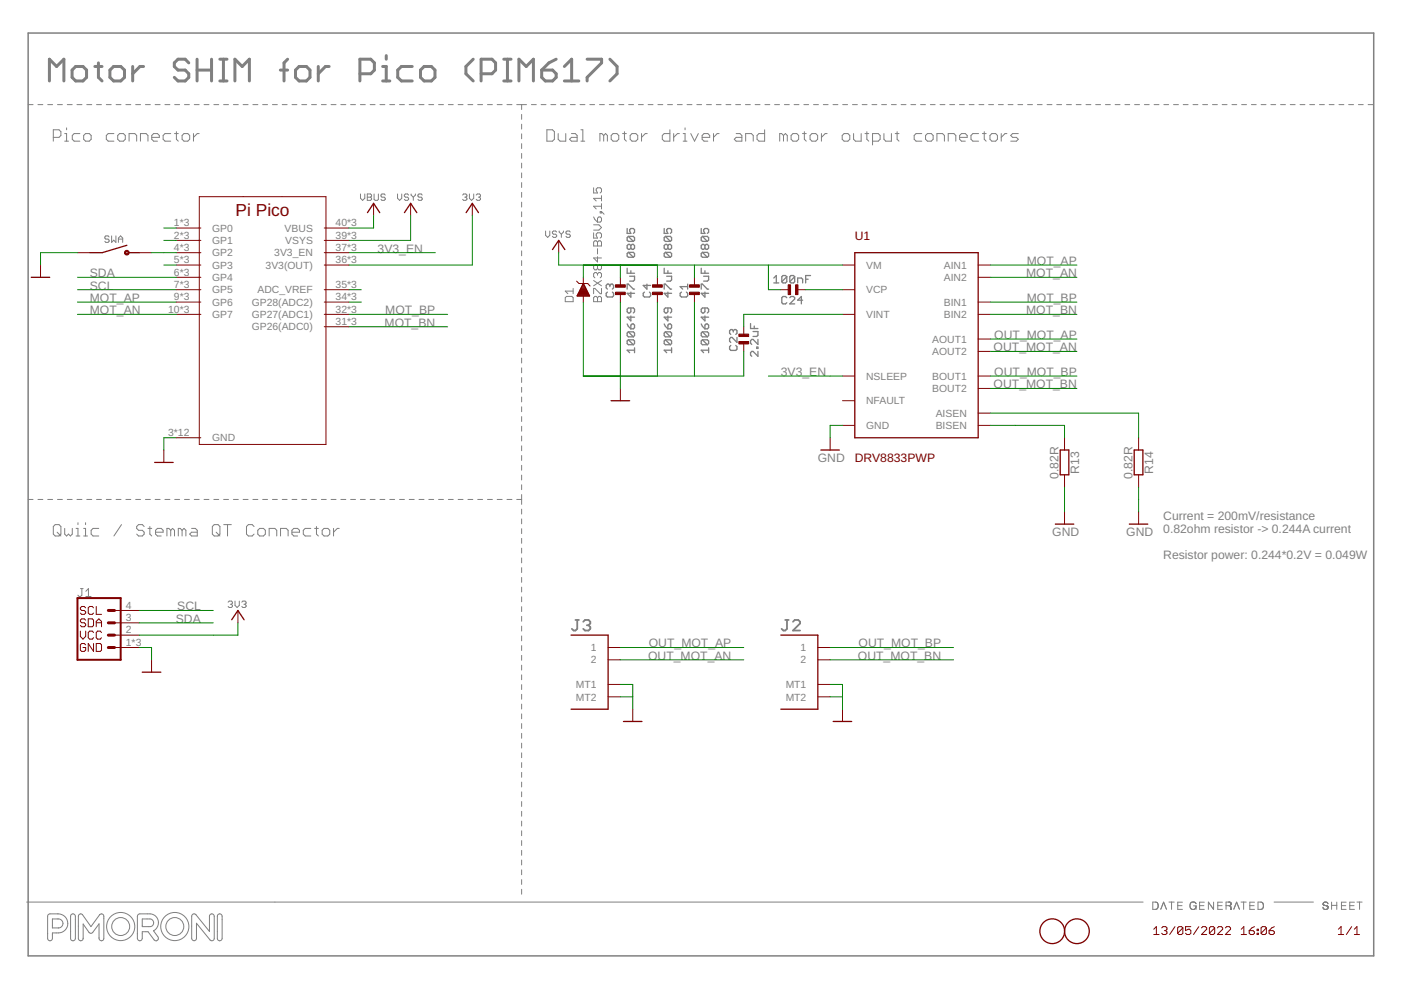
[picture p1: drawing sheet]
<svg xmlns="http://www.w3.org/2000/svg" width="297mm" height="210mm" viewBox="0 0 297 210" stroke-linecap="round" stroke-linejoin="round" font-family="sans-serif">
<g fill="none" stroke="#808080" stroke-width=".21">
<path d="M6 22.2h1M8 22.2h1.1M10.1 22.2h1.1M11.3 29.1h1.2l.4-.4v-.8l-.4-.4h-1.2v2.4M12.2 22.2h1M13.7 28.3h.4v1.6M13.7 29.9h.8M14.1 27.1v.4M14.3 22.2h1M16.3 22.2h1.1M16.9 28.3h-1.2l-.4 .4v.8l.4 .4h1.2M18.1 28.3h.8l.4 .4v.8l-.4 .4h-.8l-.4-.4v-.8z"/>
<path d="M18.4 22.2h1.1M20.5 22.2h1M22.5 22.2h1.1M24.2 28.3h-1.3l-.4 .4v.8l.4 .4h1.3M24.6 22.2h1.1M25.4 28.3h.8l.4 .4v.8l-.4 .4h-.8l-.4-.4v-.8zM26.7 22.2h1M27.4 29.9v-1.6h1.2l.4 .4v1.2M28.8 22.2h1M29.8 29.9v-1.6h1.2l.4 .4v1.2M30.8 22.2h1.1M32.2 29.1h1.6v-.4l-.4-.4h-.8l-.4 .4v.8l.4 .4h.8"/>
<path d="M32.9 22.2h1.1M35 22.2h1M36.2 28.3h-1.2l-.4 .4v.8l.4 .4h1.2M37 28.3h.8M37 22.2h1.1M37.4 27.9v1.6l.4 .4M39 28.3h.8l.4 .4v.8l-.4 .4h-.8l-.4-.4v-.8zM39.1 22.2h1.1M41 28.3v1.6M41.2 22.2h1M42.2 28.3h-.4l-.8 .8M43.3 22.2h1"/>
<path d="M45.3 22.2h1.1M47.4 22.2h1.1M49.5 22.2h1M51.5 22.2h1.1M53.6 22.2h1.1M55.7 22.2h1M57.8 22.2h1M59.8 22.2h1.1M61.9 22.2h1M64 22.2h1M66.1 22.2h1M68.1 22.2h1.1"/>
<path d="M70.2 22.2h1M72.3 22.2h1M74.3 22.2h1.1M76.4 22.2h1M78.5 22.2h1M80.6 22.2h1M82.6 22.2h1.1M84.7 22.2h1M86.8 22.2h1M88.8 22.2h1.1M90.9 22.2h1M93 22.2h1"/>
<path d="M95.1 22.2h1M97.1 22.2h1.1M99.2 22.2h1M101.3 22.2h1M103.4 22.2h1M105.4 22.2h1.1M107.5 22.2h1M109.6 22.2h2M110.6 22.2v1M110.6 24.3v1M110.6 26.3v1.1M110.6 28.4v1"/>
<path d="M110.6 30.5v1M110.6 32.5v1.1M110.6 34.6v1M110.6 36.7v1M110.6 38.7v1.1M112.7 22.2h1M114.7 22.2h1.1M116 27.5h1.1l.4 .4v1.6l-.4 .4h-1.1zM116.8 22.2h1M118.3 28.3v1.2l.4 .4h1.3v-1.6M118.9 22.2h1M120.9 22.2h1.1"/>
<path d="M121.2 28.3h.8l.4 .4v1.2h-1.2l-.4-.4 .4-.4h1.2M123 22.2h1M123.2 27.5h.4v2.4M123.2 29.9h.8M125.1 22.2h1M125.9 39.8v1.1h.8l-.3-.5v-.3l.3-.3h.6l.2 .3v.5l-.2 .3M127.1 22.2h1M128 28.7l-.4-.4h-.4v1.6M128 28.7v1.2M128 28.7l.4-.4 .4 .4v1.2M129.2 22.2h1M130 28.3h.8l.4 .4v.8l-.4 .4h-.8l-.4-.4v-.8z"/>
<path d="M131.2 22.2h1.1M132 28.3h.8M132.4 27.9v1.6l.4 .4M133.3 22.2h1M134 28.3h.8l.4 .4v.8l-.4 .4h-.8l-.4-.4v-.8zM135.4 22.2h1M136 28.3v1.6M137.2 28.3h-.4l-.8 .8M137.4 22.2h1.1M139.5 22.2h1M141.5 22.2h1.1M142 27.5v2.4h-1.2l-.4-.4v-.8l.4-.4h1.2"/>
<path d="M142.8 28.3v1.6M143.6 22.2h1.1M144 28.3h-.4l-.8 .8M144.8 28.3h.4v1.6M144.8 29.9h.8M145.2 27.1v.4M145.7 22.2h1M146.5 28.3l.8 1.6 .8-1.6M147.7 22.2h1.1M148.9 29.1h1.6v-.4l-.4-.4h-.8l-.4 .4v.8l.4 .4h.8M149.8 22.2h1M151.3 28.3v1.6"/>
<path d="M151.9 22.2h1M152.5 28.3h-.4l-.8 .8M153.9 22.2h1.1M156 22.2h1M156.1 28.3h.8l.4 .4v1.2h-1.2l-.4-.4 .4-.4h1.2M158.1 22.2h1M158.1 29.9v-1.6h1.2l.4 .4v1.2M160.1 22.2h1M162.1 27.5v2.4h-1.2l-.4-.4v-.8l.4-.4h1.2M162.2 22.2h1M164.2 22.2h1.1M166.1 28.7l-.4-.4h-.4v1.6"/>
<path d="M166.1 28.7v1.2M166.1 28.7l.4-.4 .4 .4v1.2M166.3 22.2h1M168.1 28.3h.8l.4 .4v.8l-.4 .4h-.8l-.4-.4v-.8zM168.4 22.2h1M170.1 28.3h.8M170.4 22.2h1M170.5 27.9v1.6l.4 .4M172.1 28.3h.9l.4 .4v.8l-.4 .4h-.9l-.4-.4v-.8zM172.5 22.2h1M174.2 28.3v1.6M174.6 22.2h1"/>
<path d="M175.4 28.3h-.4l-.8 .8M176.6 22.2h1.1M178.7 22.2h1M179 28.3h.8l.4 .4v.8l-.4 .4h-.8l-.4-.4v-.8zM180.7 22.2h1.1M181 28.3v1.2l.4 .4h1.2v-1.6M182.8 22.2h1M183.4 28.3h.8M183.8 27.9v1.6l.4 .4M184.9 22.2h1M185 29.9h1.2l.4-.4v-.8l-.4-.4h-1.2v2.4M186.9 22.2h1.1"/>
<path d="M187.4 28.3v1.2l.4 .4h1.2v-1.6M189 22.2h1M189.8 28.3h.8M190.2 27.9v1.6l.4 .4M191.1 22.2h1M193.1 22.2h1M195.2 22.2h1M195.4 28.3h-1.2l-.4 .4v.8l.4 .4h1.2M196.6 28.3h.8l.4 .4v.8l-.4 .4h-.8l-.4-.4v-.8zM197.3 22.2h1M198.6 29.9v-1.6h1.2l.4 .4v1.2M199.3 22.2h1"/>
<path d="M201 29.9v-1.6h1.2l.4 .4v1.2M201.4 22.2h1M203.4 22.2h1.1M203.5 29.1h1.6v-.4l-.4-.4h-.8l-.4 .4v.8l.4 .4h.8M205.5 22.2h1M207.5 28.3h-1.2l-.4 .4v.8l.4 .4h1.2M207.6 22.2h1M208.3 28.3h.8M208.7 27.9v1.6l.4 .4M209.6 22.2h1.1M210.3 28.3h.8l.4 .4v.8l-.4 .4h-.8l-.4-.4v-.8zM211.7 22.2h1"/>
<path d="M212.3 28.3v1.6M213.5 28.3h-.4l-.8 .8M213.7 22.2h1.1M215.8 22.2h1M215.9 28.3h-1.2l-.4 .4 .4 .4h.8l.4 .4-.4 .4h-1.2M217.9 22.2h1M219.9 22.2h1.1M222 22.2h1M224 22.2h1.1M226.1 22.2h1.1M228.2 22.2h1M230.3 22.2h1"/>
<path d="M232.3 22.2h1M234.4 22.2h1M236.4 22.2h1.1M238.5 22.2h1M240.6 22.2h1M242.6 22.2h1M244.7 22.2h1M246.8 22.2h1M248.8 22.2h1.1M250.9 22.2h1M252.9 22.2h1.1M255 22.2h1"/>
<path d="M257.1 22.2h1M259.1 22.2h1.1M261.2 22.2h1M263.2 22.2h1.1M265.3 22.2h1M267.4 22.2h1M269.5 22.2h1M271.5 22.2h1M273.6 22.2h1M275.6 22.2h1.1M277.7 22.2h1M279.8 22.2h1"/>
<path d="M281.8 22.2h1.1M283.9 22.2h1M285.9 22.2h1.1M288 22.2h1M290.1 22.2h1M23.1 50.2l-.2-.2h-.5l-.2 .5 .2 .2h.5l.2 .5-.2 .2h-.5l-.2-.2M23.7 50v1.4l.4-.5 .5 .5v-1.4M25.1 50.7h.9M25.1 51.4v-.9l.5-.5 .4 .5v.9M76.4 41.1v.9l.5 .5 .4-.5v-.9M77.9 41.1h.6l.3 .3-.3 .4 .3 .5-.3 .2h-.6zM77.9 41.8h.6"/>
<path d="M79.3 41.1v1.2l.2 .2h.5l.2-.2v-1.2M81.7 41.4l-.3-.3h-.4l-.2 .5 .2 .2h.4l.3 .5-.3 .2h-.4l-.2-.2M84.3 41.1v.9l.4 .5 .5-.5v-.9M86.6 41.4l-.2-.3h-.4l-.3 .3 .3 .4h.4l.2 .2v.3l-.2 .2h-.4l-.3-.2M87.2 41.1v.3l.4 .4M87.6 41.8v.7M88.1 41.1v.3l-.5 .4M89.5 41.4l-.2-.3h-.5l-.2 .3 .2 .4h.5l.2 .2-.2 .5h-.5l-.2-.2M98.1 41.4l.2-.3h.5l.2 .3-.2 .4M98.5 41.8h.3M98.8 41.8l.2 .2v.3l-.2 .2h-.5l-.2-.2M99.5 41.1v.9l.5 .5 .4-.5v-.9"/>
<path d="M101 41.4l.2-.3h.4l.3 .3-.3 .4M101.4 41.8h.2M101.6 41.8l.3 .2v.3l-.3 .2h-.4l-.2-.2M110.6 40.8v1M110.6 42.9v1M110.6 44.9v1.1M110.6 47v1M110.6 49.1v1M110.6 51.1v1.1M110.6 53.2v1M110.6 55.3v1M110.6 57.3v1.1"/>
<path d="M110.6 59.4v1M115.7 49v.9l.4 .4 .5-.4v-.9M118 49.2l-.2-.2h-.5l-.2 .2 .2 .5h.5l.2 .2-.2 .4h-.5l-.2-.2M118.6 49v.2l.4 .5M119 49.7v.6M119.5 49v.2l-.5 .5M120.9 49.2l-.2-.2h-.5l-.2 .2 .2 .5h.5l.2 .2-.2 .4h-.5l-.2-.2M125.9 49.4v1.1h.8l-.3-.9 .3-.2h.6l.2 .2v.6l-.2 .3M125.9 51.3l.2-.2h.3l.3 .2 .3-.2h.3l.2 .2v.9h-1.6zM125.9 59.5l1.6 1.1M125.9 47.7h1.1l.5 .5-.5 .6h-1.1M125.9 46l.2 .5 .6 .6"/>
<path d="M126.7 56.4l-.3-.3h-.3l-.2 .3v.5l.2 .3h.3l.3-.3M126.7 58.1l-.3-.3h-.3l-.2 .3v.5l.2 .3M126.7 46.3l.3-.3h.3l.2 .3v.5l-.2 .3h-.6zM126.7 56.4l.3-.3h.3l.2 .3v.5l-.2 .3h-.3l-.3-.3M126.7 58.1l.3-.3h.3l.2 .3v.5l-.2 .3M126.7 51.3v.9M126.7 52.7v1.1M126.7 54.4v1.1l-.8-.8h1.6M126.7 56.4v.5M126.7 58.1v.3M127.3 44.9h.2v.2h-.2zM127.5 41.5v1.1"/>
<path d="M127.5 43.2v1.1M127.5 59.5l-1.6 1.1M127.5 44.9l.6 .5M127.5 43.7h-1.6l.5 .6M127.5 42.1h-1.6l.5 .5M110.6 61.4v1.1M110.6 63.5v1.1M110.6 65.6v1M110.6 67.6v1.1M110.6 69.7v1.1M110.6 71.8v1M110.6 73.9v1"/>
<path d="M110.6 75.9v1.1M110.6 78v1M119.8 63.1l.3-.3h1.1l.3 .3v.9h-1.7zM121.5 61.2v1.1M121.5 61.7h-1.7l.6 .6M125.9 63.1l.2-.3h.3l.3 .3 .3-.3h.3l.2 .3v.9h-1.6zM126.7 63.1v.9M127.5 61.2v1.1h-.2l-1.2-1.1h-.2v1.1M110.6 80.1v1M110.6 82.1v1.1M110.6 84.2v1M110.6 86.3v1"/>
<path d="M110.6 88.3v1.1M110.6 90.4v1M110.6 92.5v1M110.6 94.5v1.1M110.6 96.6v1M110.6 98.7v1M6 105.9h1M8 105.9h1.1M10.1 105.9h1.1M11.7 111.2h.8l.4 .4v1.6l-.4 .4h-.8l-.4-.4v-1.6zM12.1 112.8l.8 .8M12.2 105.9h1"/>
<path d="M13.7 112v1.2l.4 .4 .4-.4 .4 .4 .4-.4v-1.2M14.3 105.9h1M16.1 113.6h.8M16.1 112h.4v1.6M16.3 105.9h1.1M16.5 110.8v.4M17.7 113.6h.8M17.7 112h.4v1.6M18.1 110.8v.4M18.4 105.9h1.1M20.5 105.9h1M20.9 112h-1.2l-.4 .4v.8l.4 .4h1.2"/>
<path d="M22.5 105.9h1.1M24.6 105.9h1.1M25.8 111.2l-1.6 2.4M26.7 105.9h1M28.8 105.9h1M30.6 111.6l-.4-.4h-.8l-.4 .4v.4l.4 .4h.8l.4 .4v.4l-.4 .4h-.8l-.4-.4M30.8 105.9h1.1M31.4 112h.8M31.8 111.6v1.6l.4 .4M32.9 105.9h1.1M33 112.8h1.6v-.4l-.4-.4h-.8l-.4 .4v.8l.4 .4h.8M35 105.9h1"/>
<path d="M36.2 112.4l-.4-.4h-.4v1.6M36.2 112.4v1.2M36.2 112.4l.4-.4 .4 .4v1.2M37 105.9h1.1M38.6 112.4v1.2M38.6 112.4l-.4-.4h-.4v1.6M38.6 112.4l.4-.4 .4 .4v1.2M39.1 105.9h1.1M40.6 112h.8l.4 .4v1.2h-1.2l-.4-.4 .4-.4h1.2M41.2 105.9h1M43.3 105.9h1M45.3 105.9h1.1"/>
<path d="M45.4 111.2h.8l.4 .4v1.6l-.4 .4h-.8l-.4-.4v-1.6zM45.8 112.8l.8 .8M47.4 105.9h1.1M47.4 111.2h1.6M48.2 111.2v2.4M49.5 105.9h1M51.5 105.9h1.1M53.6 105.9h1.1M53.9 111.6l-.4-.4h-.8l-.4 .4v1.6l.4 .4h.8l.4-.4M54.7 112.4l.4-.4h.8l.4 .4v.8l-.4 .4h-.8l-.4-.4zM55.7 105.9h1M57.1 113.6v-1.6h1.2l.4 .4v1.2"/>
<path d="M57.8 105.9h1M59.5 113.6v-1.6h1.2l.4 .4v1.2M59.8 105.9h1.1M61.9 112.8h1.6v-.4l-.4-.4h-.8l-.4 .4v.8l.4 .4h.8M61.9 105.9h1M64 105.9h1M65.9 112h-1.2l-.4 .4v.8l.4 .4h1.2M66.1 105.9h1M66.7 112h.8M67.1 111.6v1.6l.4 .4M68.1 105.9h1.1M68.3 112.4l.4-.4h.8l.4 .4v.8l-.4 .4h-.8l-.4-.4z"/>
<path d="M70.2 105.9h1M70.7 112v1.6M71.9 112h-.4l-.8 .8M72.3 105.9h1M74.3 105.9h1.1M76.4 105.9h1M78.5 105.9h1M80.6 105.9h1M82.6 105.9h1.1M84.7 105.9h1M86.8 105.9h1M88.8 105.9h1.1"/>
<path d="M90.9 105.9h1M93 105.9h1M95.1 105.9h1M97.1 105.9h1.1M99.2 105.9h1M101.3 105.9h1M103.4 105.9h1M105.4 105.9h1.1M107.5 105.9h1M109.6 105.9h1M110.6 100.7v1.1M110.6 102.8v1"/>
<path d="M110.6 104.9v2M110.6 107.9v1.1M110.6 110v1.1M110.6 112.1v1M110.6 114.2v1M110.6 116.2v1.1M110.6 118.3v1M17.1 124.8h.5M17.4 124.8v1.4l-.3 .3h-.3l-.3-.3M18.2 126.5h1.1M18.2 125.4l.6-.6v1.7M48.4 127.7l.2-.3h.5l.2 .3-.2 .4"/>
<path d="M48.8 128.1h.3M49.1 128.1l.2 .3-.2 .4h-.5l-.2-.2M49.8 127.4v1l.5 .4 .4-.4v-1M51.3 127.7l.2-.3h.4l.3 .3-.3 .4M51.7 128.1h.2M51.9 128.1l.3 .3v.2l-.3 .2h-.4l-.2-.2M110.6 120.4v1M110.6 122.4v1.1M110.6 124.5v1M110.6 126.6v1M110.6 128.6v1.1M110.6 130.7v1"/>
<path d="M110.6 132.8v1M110.6 134.8v1.1M110.6 136.9v1M110.6 139v1M110.6 141v1.1M110.6 143.1v1M110.6 145.2v1M110.6 147.2v1.1M110.6 149.3v1M110.6 151.4v1M110.6 153.4v1.1M110.6 155.5v1"/>
<path d="M110.6 157.6v1M110.6 159.6v1.1M110.6 161.7v1M110.6 163.8v1M110.6 165.8v1.1M110.6 167.9v1M110.6 169.9v1.1M110.6 172v1.1M110.6 174.1v1M110.6 176.1v1.1M110.6 178.2v1.1M5.7 191.3h236.7"/>
<path d="M10.1 198h.1M10.2 194l.4-.2a4 4 0 0 1 2.9 .3 2.01 2.01 0 0 1 .8 2.3 2.01 2.01 0 0 1-1.9 1.4h-1.3v1.2a.51 .51 0 0 1-.5 .5 .51 .51 0 0 1-.5-.6zM11.1 194.8h1.3a.95 .95 0 0 1 1 1 .95 .95 0 0 1-1 .9h-1.3zM15.2 193.9l.4-.1 .4 .3v4.9a.51 .51 0 0 1-.5 .5 .51 .51 0 0 1-.5-.5v-4.7zM16.7 194l.4-.2 .4 .1 1.8 2.6 1.8-2.5a.5 .5 0 0 1 .6-.2 .5 .5 0 0 1 .3 .5v4.7a.51 .51 0 0 1-.5 .5 .51 .51 0 0 1-.5-.6v-3l-1.4 1.8-.3 .2-.4-.2-1.3-1.8v3.1a.51 .51 0 0 1-.5 .5 .51 .51 0 0 1-.5-.5zM29.1 198h.1M29.2 194l.5-.2h2.1a1.9 1.9 0 0 1 1.8 1.5 1.9 1.9 0 0 1-1 2.1l.8 1.2a.52 .52 0 0 1 0 .7 .52 .52 0 0 1-.7 0l-1.3-1.8h-1.2v1.5a.52 .52 0 0 1-.6 .5 .52 .52 0 0 1-.5-.6zM30.2 194.8h1.6a.82 .82 0 0 1 .8 .9 .82 .82 0 0 1-.8 .8h-1.6zM40.9 193.8h.4l.2 .1 2.9 3.6v-3.2a.51 .51 0 0 1 .5-.5 .51 .51 0 0 1 .5 .5v4.7l-.1 .3-.4 .2-.3-.1-2.9-3.7v3.2a.51 .51 0 0 1-.6 .6 .51 .51 0 0 1-.5-.6v-4.6zM46.2 194a.51 .51 0 0 1 .5-.2 .51 .51 0 0 1 .4 .5v4.7a.51 .51 0 0 1-.5 .5 .51 .51 0 0 1-.5-.5zM110.6 180.3v1M110.6 182.4v1"/>
<path d="M110.6 184.4v1.1M110.6 186.5v1M110.6 188.6v1M244.4 191.3h.6a.52 .52 0 0 1 .5 .5v.6l-.2 .3-.9 .1zM245.3 191.3v.1M246.1 192.8l.6-1.5 .6 1.5M247.8 191.3h1.2M248.4 191.3v1.5M249.7 192h.9M250.7 191.3h-1v1.5h1M253 192.1h.6M253.2 191.3a.75 .75 0 0 0-.9 .8 .75 .75 0 0 0 1.1 .5l.2-.2"/>
<path d="M253.2 191.3l.4 .3M253.3 191.3h.1M253.4 191.3v.1M253.6 192.2v.1M253.6 192.1v.7M253.6 192.1v.1M254.3 192h.9M255.3 191.3h-1v1.5h1M257.3 191.3v1.5l-1.1-1.5v1.5M258.2 192h.9M259.2 191.3h-1v1.5h1M259.9 192l.9 .1 .2 .7"/>
<path d="M260.8 191.3l.2 .2-.1 .4M260.9 191.9l-.2 .1M260.9 191.4l-1-.1v1.5M260.9 191.8v.1M260.9 192.3h.1M260.9 191.9l-.1 .1M261 191.4v.1M261 191.8l-.1 .1M261 192.7v.1M261 191.6h.1M261 191.6v.1M261 192.8h.1"/>
<path d="M261.6 192.8l.6-1.5 .6 1.5M263.1 191.3h1.1M263.7 191.3v1.5M265 192h.9M266 191.3h-1v1.5h1M266.7 191.3h.6a.51 .51 0 0 1 .5 .5v.5l-.2 .4-.9 .1zM267.6 191.3v.1M270.1 191.3h8.4M280.5 192.3a.56 .56 0 0 0 .4 .5 .56 .56 0 0 0 .6-.2M280.5 191.5l.2 .4M280.5 191.7l.1 .1M280.6 191.5h-.1"/>
<path d="M280.6 191.9h.1M280.7 191.9l.3 .1M280.9 192h.1M281 192h.1M281 192l.5 .1M281.2 192h.1M281.2 192.8h.1M281.3 192.1h.1M281.4 191.4l.1 .2M281.4 192.7h.1M281.4 192.1h.1M281.4 192.1l.1 .1"/>
<path d="M281.5 191.5l-.2-.2h-.4l-.3 .2M281.5 192.2l.1 .4M281.5 192.2h.1M281.6 192.6h-.1M281.6 192.3v.1M281.6 192.5h.1M282.3 191.3v1.5M282.3 192h1.1M283.4 191.3v1.5M284.4 192h.9M285.4 191.3h-1v1.5h1M286.2 192h.9"/>
<path d="M287.2 191.3h-1v1.5h1M287.7 191.3h1.1M288.2 191.3v1.5"/>
<circle cx="25.6" cy="196.4" r="2.98"/>
<circle cx="25.6" cy="196.4" r="1.91"/>
<circle cx="37.1" cy="196.4" r="2.98"/>
<circle cx="37.1" cy="196.4" r="1.91"/>
</g>
<path d="M6 7h285.3v195.7h-285.3z" fill="none" stroke="#808080" stroke-width=".32"/>
<g fill="none" stroke="#808080" stroke-width=".28">
<path d="M133 56.9v1h1.5M133 48.5v1h.8l-.3-.5v-.3l.3-.2h.5l.2 .2v.5l-.2 .3M133.2 53.5l-.2 .3v.5l.2 .2h1.1M133.2 53.5h1.1l.2 .3v.5l-.2 .2M133.2 50.1l-.2 .3v.5l.2 .3h1.1M133.2 50.1h1.1l.2 .3v.5l-.2 .3M133.2 53.5l1.1 1M133.2 50.1l1.1 1.1M133.5 58.6h1v.8l-.2 .2h-.8M133.8 52.1l-.3-.3h-.3l-.2 .3v.5l.2 .3h.3l.3-.3M133.8 52.1l.2-.3h.3l.2 .3v.5l-.2 .3h-.3l-.2-.3M133.8 52.1v.5"/>
<path d="M133.8 57.4v.5M140.8 56.9v1h1.6M140.8 48.5v1h.8l-.2-.8 .2-.2h.5l.3 .2v.5l-.3 .3M141.1 53.5l-.3 .3v.5l.3 .2h1M141.1 53.5h1l.3 .3v.5l-.3 .2M141.1 50.1l-.3 .3v.5l.3 .3h1M141.1 50.1h1l.3 .3v.5l-.3 .3M141.1 53.5l1 1M141.1 50.1l1 1.1M141.4 58.6h1v.8l-.3 .2h-.7M141.6 52.1l-.2-.3h-.3l-.3 .3v.5l.3 .3h.3l.2-.3M141.6 52.1l.3-.3h.2l.3 .3v.5l-.3 .3h-.2l-.3-.3"/>
<path d="M141.6 52.1v.5M141.6 57.4v.5M148.7 48.5v1h.8l-.3-.5v-.3l.3-.2h.5l.2 .2v.5l-.2 .3M148.7 56.9v1h1.5M148.9 50.1h1.1l.2 .3v.5l-.2 .3M148.9 53.5h1.1l.2 .3v.5l-.2 .2M148.9 50.1l-.2 .3v.5l.2 .3h1.1M148.9 53.5l-.2 .3v.5l.2 .2h1.1M148.9 53.5l1.1 1M148.9 50.1l1.1 1.1M149.2 58.6h1v.8l-.2 .2h-.8M149.5 52.1l.2-.3h.3l.2 .3v.5l-.2 .3h-.3l-.2-.3"/>
<path d="M149.5 52.1l-.3-.3h-.3l-.2 .3v.5l.2 .3h.3l.3-.3M149.5 52.1v.5M149.5 57.4v.5M164.1 58.9l.5-.5v1.6M164.1 60h1M166.8 58.7v1l-.3 .3h-.5l-.2-.3M166.8 58.7l-.3-.3h-.5l-.2 .3v1M166.8 58.7l-1 1M168.5 58.7v1l-.3 .3h-.5l-.3-.3M168.5 58.7l-.3-.3h-.5l-.3 .3v1M168.5 58.7l-1.1 1M169.1 60v-1.1h.8l.3 .3v.8"/>
<path d="M170.8 59.2h.5M171.9 58.4h-1.1v1.6M128.8 61.9l-.3 .3v.5l.3 .3h1l.3-.3v-.5l-.3-.3M129.3 60.5l-.2-.3h-.3l-.3 .3v.5l.3 .3M129.3 60.5l.3-.3h.2l.3 .3v.5l-.3 .3M129.3 60.5v.3M133 61.3v-1.1h.2l1.1 1.1h.2M133 68.7l.8 1M133.2 72.1l-.2 .2v.5l.2 .3h1.1M133.2 72.1h1.1l.2 .2v.5l-.2 .3M133.2 70.4l-.2 .2v.5l.2 .3h1.1M133.2 70.4h1.1l.2 .2v.5l-.2 .3"/>
<path d="M133.2 72.1l1.1 1M133.2 70.4l1.1 1M133.8 68.9l.2-.2h.3l.2 .2v.6l-.2 .2h-.5zM133.8 67v1l-.8-.8h1.5M133.8 65.3v.8l-.3 .3h-.3l-.2-.3v-.5l.2-.3h1.1l.2 .3v.5l-.2 .3M133.8 61.9v1.1l-.8-.8h1.5M134.5 74.3h-1.5l.5 .5M134.5 73.7v1.1M136.6 61.9l-.2 .3v.5l.2 .3h1.1l.2-.3v-.5l-.2-.3M137.2 60.2v1.1l-.8-.8h1.5M140.8 61.3v-1.1h.3l1 1.1h.3M140.8 68.7l.8 1"/>
<path d="M141.1 72.1l-.3 .2v.5l.3 .3h1M141.1 72.1h1l.3 .2v.5l-.3 .3M141.1 70.4l-.3 .2v.5l.3 .3h1M141.1 70.4h1l.3 .2v.5l-.3 .3M141.1 72.1l1 1M141.1 70.4l1 1M141.6 68.9l.3-.2h.2l.3 .2v.6l-.3 .2h-.5zM141.6 67v1l-.8-.8h1.6M141.6 65.3v.8l-.2 .3h-.3l-.3-.3v-.5l.3-.3h1l.3 .3v.5l-.3 .3M141.6 61.9v1.1l-.8-.8h1.6M142.4 74.3h-1.6l.6 .5M142.4 73.7v1.1"/>
<path d="M144.5 61.9l-.3 .3v.5l.3 .3h1l.3-.3v-.5l-.3-.3M145.8 60.2v1.1M145.8 60.8h-1.6l.5 .5M148.7 61.3v-1.1h.2l1.1 1.1h.2M148.7 68.7l.8 1M148.9 70.4h1.1l.2 .2v.5l-.2 .3M148.9 72.1h1.1l.2 .2v.5l-.2 .3M148.9 72.1l-.2 .2v.5l.2 .3h1.1M148.9 70.4l-.2 .2v.5l.2 .3h1.1M148.9 72.1l1.1 1M148.9 70.4l1.1 1M149.5 65.3v.8l-.3 .3h-.3l-.2-.3v-.5l.2-.3h1.1l.2 .3v.5l-.2 .3"/>
<path d="M149.5 68.9l.2-.2h.3l.2 .2v.6l-.2 .2h-.5zM149.5 61.9v1.1l-.8-.8h1.5M149.5 67v1l-.8-.8h1.5M150.2 74.3h-1.5l.5 .5M150.2 73.7v1.1M154.9 73.2l-.2 .3v.5l.2 .3h1.1l.3-.3v-.5l-.3-.3M155.5 70.1l-.3-.2h-.3l-.2 .2v.6l.2 .2M155.5 70.1l.2-.2h.3l.3 .2v.6l-.3 .2M155.5 70.1v.3M156.3 71.5v1.1l-1.1-1.1h-.3l-.2 .3v.5l.2 .3M159.1 68.6v1.1h1.6M159.7 70.3h1v.8l-.3 .2h-.7"/>
<path d="M159.9 69.1v.6M160.4 73.6h.3v.3h-.3zM160.7 72v1l-1-1h-.3l-.3 .2v.6l.3 .2M160.7 74.5v1l-1-1h-.3l-.3 .3v.5l.3 .2M166.8 63.1l-.3-.2h-.5l-.2 .2v1.1l.2 .2h.5l.3-.2M167.4 63.1l.3-.2h.5l.3 .2v.3l-1.1 1h1.1M170.2 63.6h-1.1l.8-.7v1.5"/>
</g>
<path d="M122 131.4h.7M122.4 131.4v1.9l-.4 .4h-.4l-.4-.4M123.7 131.8l.3-.4h.8l.4 .4v.4l-.4 .4M124.4 132.6h.4M124.8 132.6l.4 .3v.4l-.4 .4h-.8l-.3-.4M166.5 131.4h.7M166.9 131.4v1.9l-.4 .4h-.4l-.4-.4M168.1 131.8l.4-.4h.7l.4 .4v.4l-1.5 1.5h1.5" fill="none" stroke="#808080" stroke-width=".38"/>
<g fill="none" stroke="#800000" stroke-width=".28">
<path d="M6.6 58.8h3.9M26.9 52l-5.2 1.6h-2.7M27.4 53.6h2.1M77.9 45.1l1.3-2 1.3 2M85.7 45.1l1.4-2 1.3 2M98.8 45.1l1.3-2 1.4 2M117.1 52.9l1.3-1.9 1.4 1.9M181.2 53.6h26.2v39.2h-26.2zM122.4 62.7h2.6M122.5 62.5h2.4M122.6 62.3h2.2M122.7 62h1.9"/>
<path d="M122.9 61.8h1.6M123 61.6h1.4M123.1 61.3h1.2M123.2 61.1h1M123.3 60.9h.8M123.4 60.6h.6M123.5 60.4h.3M123.7 60.2h.1M123.7 60.1l1.3 2.6h-2.6zM32.8 98h3.9M129.6 85h3.9M174 95.4h4"/>
<path d="M224.8 95.4h1.8v5.3h-1.8zM240.5 95.4h1.8v5.3h-1.8zM223.8 111.1h3.9M239.4 111.1h4M49.1 131.4l1.3-2 1.4 2M121.1 134.7h7.8v15.7h-7.8M165.5 134.7h7.9v15.7h-7.9M30.2 142.5h3.9M132.2 153h3.9M176.7 153h3.9"/>
<circle cx="223.1" cy="197.4" r="2.62"/>
<circle cx="228.3" cy="197.4" r="2.62"/>
</g>
<g fill="none" stroke="#800000" stroke-width=".21">
<path d="M8.6 56.2v2.6M16.4 53.6h2.6M29.5 53.6h2.6M37.4 48.3h5.2M37.4 51h5.2M37.4 53.6h5.2M37.4 56.2h5.2M37.4 58.8h5.2M42.2 41.7h26.9v52.5h-26.9zM68.7 48.3h5.3M68.7 51h5.3M68.7 53.6h5.3"/>
<path d="M68.7 56.2h5.3M79.2 43.1v2.6M87.1 43.1v2.6M100.1 43.1v2.6M118.4 51v2.6M122.2 59.6l.6 .5h1.8l.5 .5M123.7 58.8v1.3M131.5 58.8v1.7M139.4 58.8v1.7M147.2 58.8v1.7M178.6 56.2h2.6M207.4 56.2h2.6"/>
<path d="M207.4 58.8h2.6M37.4 61.4h5.2M37.4 64.1h5.2M37.4 66.7h5.2M68.7 61.4h5.3M68.7 64.1h5.3M68.7 66.7h5.3M68.7 69.3h5.3M123.7 62.7v1.4M131.5 62.3v1.8M139.4 62.3v1.8M147.2 62.3v1.8"/>
<path d="M157.7 69.3v1.7M157.7 72.8v1.7M165.5 61.4h1.7M169.1 61.4h1.7M178.6 61.4h2.6M178.6 66.7h2.6M178.6 79.7h2.6M207.4 64.1h2.6M207.4 66.7h2.6M207.4 79.7h2.6M207.4 71.9h2.6M207.4 74.5h2.6"/>
<path d="M34.7 95.4v2.6M37.4 92.8h5.2M131.5 82.4v2.6M176 92.8v2.6M178.6 90.2h2.6M178.6 85h2.6M207.4 87.6h2.6M207.4 82.4h2.6M207.4 90.2h2.6M225.7 92.8v2.6M241.4 92.8v2.6M225.7 100.7v2.6"/>
<path d="M225.7 108.5v2.6M241.4 100.7v2.6M241.4 108.5v2.6M17 133.8v1.1l.6 .6 .6-.6v-1.1M18.2 136.7l-.3-.3h-.6l-.3 .3v1.1l.3 .3h.6l.3-.3v-.5h-.6M18.2 131.5l-.3-.3h-.6l-.3 .3v.3l.3 .2h.6l.3 .3v.3l-.3 .3h-.6l-.3-.3M18.2 128.9l-.3-.3h-.6l-.3 .3v.3l.3 .2h.6l.3 .3v.3l-.3 .3h-.6l-.3-.3M18.7 131.2h.9l.2 .3v1.1l-.2 .3h-.9zM19.8 128.9l-.2-.3h-.6l-.3 .3v1.1l.3 .3h.6l.2-.3M19.8 134.1l-.2-.3h-.6l-.3 .3v1.1l.3 .3h.6l.2-.3M19.8 136.4v1.7l-1.1-1.7v1.7M20.4 132h1.1"/>
<path d="M20.4 128.6v1.7h1.1M20.4 132.9v-1.1l.6-.6 .5 .6v1.1M20.4 136.4h.9l.2 .3v1.1l-.2 .3h-.9zM21.5 134.1l-.2-.3h-.6l-.3 .3v1.1l.3 .3h.6l.2-.3M24.3 137.3h5.2M24.3 134.7h5.2M24.3 132.1h5.2M24.3 129.4h5.2M32.1 139.9v2.6M50.4 129.4v2.7M128.9 137.3h2.6M128.9 139.9h2.6"/>
<path d="M173.4 137.3h2.6M173.4 139.9h2.6M128.9 145.1h2.6M128.9 147.7h2.6M134.2 150.4v2.6M173.4 145.1h2.6M173.4 147.7h2.6M178.6 150.4v2.6M244.6 197l.6-.5v1.6M244.6 198.1h1.1M246.3 196.7l.3-.2h.5l.3 .2v.3l-.3 .3M246.9 197.3h.2"/>
<path d="M247.1 197.3l.3 .3v.3l-.3 .2h-.5l-.3-.2M249.1 196.5l-1.1 1.6M250.8 196.7v1.2l-.3 .2h-.5l-.3-.2M250.8 196.7l-.3-.2h-.5l-.3 .2v1.2M250.8 196.7l-1.1 1.2M252.5 196.5h-1.1v.8l.8-.3 .3 .3v.6l-.3 .2h-.5l-.3-.2M254.2 196.5l-1.2 1.6M254.7 196.7l.3-.2h.6l.2 .2v.3l-1.1 1.1h1.1M257.5 196.7v1.2l-.2 .2h-.6l-.3-.2M257.5 196.7l-.2-.2h-.6l-.3 .2v1.2M257.5 196.7l-1.1 1.2M258.1 196.7l.3-.2h.6l.2 .2v.3l-1.1 1.1h1.1"/>
<path d="M259.8 196.7l.3-.2h.5l.3 .2v.3l-1.1 1.1h1.1M263.2 198.1h1.1M263.2 197l.5-.5v1.6M264.9 197.3h.8l.3 .3v.3l-.3 .2h-.6l-.2-.2zM266 196.5l-.6 .2-.5 .6M266.5 197.9h.3v.2h-.3zM266.5 197h.3v.3h-.3zM268.5 196.7v1.2l-.3 .2h-.5l-.3-.2M268.5 196.7l-.3-.2h-.5l-.3 .2v1.2M268.5 196.7l-1.1 1.2M269.1 197.3h.8l.3 .3v.3l-.3 .2h-.6l-.2-.2zM270.2 196.5l-.6 .2-.5 .6"/>
<path d="M283.8 198.1h1.1M283.8 197l.5-.5v1.6M286.6 196.5l-1.1 1.6M287.1 198.1h1.1M287.1 197l.6-.5v1.6"/>
</g>
<path d="M16.4 126.8h9.2v13.1h-9.2z" fill="none" stroke="#800000" stroke-width=".42"/>
<path d="M23 132.1h1.3M23 134.7h1.3M23 137.3h1.3M23 129.4h1.3" fill="none" stroke="#800000" stroke-width=".63"/>
<g fill="#800000" stroke="#800000" stroke-width=".21">
<path d="M156.7 70.8h2v.6h-2z"/>
<path d="M156.7 72.4h2v.5h-2z"/>
<path d="M167.1 60.4h.5v2.1h-.5z"/>
<path d="M168.7 60.4h.5v2.1h-.5z"/>
<path d="M146.2 60.4h2.1v.5h-2.1z"/>
<path d="M146.2 62h2.1v.5h-2.1z"/>
<path d="M130.5 60.4h2.1v.5h-2.1z"/>
<path d="M130.5 62h2.1v.5h-2.1z"/>
<path d="M138.3 60.4h2.1v.5h-2.1z"/>
<path d="M138.3 62h2.1v.5h-2.1z"/>
</g>
<path d="M26.6 53.2a.5 .5 0 0 1 .8 .2 .5 .5 0 0 1-.4 .7 .5 .5 0 0 1-.6-.5h.2a.24 .24 0 0 1 .3-.3 .24 .24 0 0 1 .2 .4 .24 .24 0 0 1-.4 0l-.3-.1z" fill-rule="evenodd" fill="#800000" stroke="#800000" stroke-width=".21"/>
<g fill="none" stroke="#008000" stroke-width=".21">
<path d="M16.4 53.6h-7.8v2.6M16.4 58.8h21M32.1 53.6h5.3M34.7 48.3h2.7M34.7 56.2h2.7M34.7 51h2.7M74 53.6h18.3M79.2 45.7v2.6h-5.2M87.1 45.7v5.3h-13.1M100.1 45.7v10.5h-26.1M118.4 53.6v2.6h60.2M123.7 56.2v2.6"/>
<path d="M131.5 56.2v2.6M139.4 56.2v2.6M147.2 56.2v2.6M162.9 56.2v5.2h2.6M210 56.2h18.3M210 58.8h18.3M16.4 61.4h21M16.4 64.1h21M16.4 66.7h21M74 61.4h2.6M74 64.1h2.6M74 66.7h20.9"/>
<path d="M74 69.3h20.9M123.7 64.1v15.6h34v-5.2M131.5 64.1v18.3M139.4 64.1v15.6M147.2 64.1v15.6M162.9 79.7h15.7M170.8 61.4h7.8M178.6 66.7h-20.9v2.6M210 79.7h18.3M210 64.1h18.3M210 71.9h18.3M210 74.5h18.3"/>
<path d="M210 66.7h18.3M37.4 92.8h-2.7v2.6M178.6 90.2h-2.6v2.6M210 90.2h15.7v2.6M210 87.6h31.4v5.2M210 82.4h18.3M225.7 103.3v5.2M241.4 103.3v5.2M29.5 137.3h2.6v2.6M29.5 129.4h15.7M29.5 132.1h15.7M50.4 132.1v2.6h-20.9"/>
<path d="M131.5 137.3h26.2M131.5 139.9h26.2M176 137.3h26.2M176 139.9h26.2M131.5 145.1h2.7v5.3M131.5 147.7h2.7M176 145.1h2.6v5.3M176 147.7h2.6"/>
</g>
<g fill="none" stroke="#808080" stroke-width=".63">
<path d="M10.5 17.2v-4.6l1.5 1.5 1.5-1.5v4.6M15.3 14.9l.7-.8h1.6l.8 .8v1.5l-.8 .8h-1.6l-.7-.8zM20.1 14.1h1.5M20.9 13.3v3.1l.7 .8M23.3 14.9l.8-.8h1.5l.8 .8v1.5l-.8 .8h-1.5l-.8-.8zM28.1 14.1v3.1M30.4 14.1h-.7l-1.6 1.5M40 13.3l-.7-.7h-1.6l-.7 .7v.8l.7 .8h1.6l.7 .7v.8l-.7 .8h-1.6l-.7-.8M41.8 14.9h3.1M41.8 12.6v4.6M44.9 12.6v4.6M46.6 17.2h1.5"/>
<path d="M46.6 12.6h1.5M47.4 12.6v4.6M49.8 17.2v-4.6l1.6 1.5 1.5-1.5v4.6M59.4 14.9h1.6M61 12.6l-.8 .7v3.9M62.7 14.9l.7-.8h1.6l.7 .8v1.5l-.7 .8h-1.6l-.7-.8zM67.5 14.1v3.1M69.8 14.1h-.8l-1.5 1.5M76.3 15.6h2.3l.8-.7v-1.6l-.8-.7h-2.3v4.6M81.1 17.2h1.6M81.1 14.1h.8v3.1M81.9 11.8v.8"/>
<path d="M87.4 14.1h-2.3l-.8 .8v1.5l.8 .8h2.3M89.2 14.9l.7-.8h1.6l.7 .8v1.5l-.7 .8h-1.6l-.7-.8zM100.3 12.6l-1.5 1.5v1.5l1.5 1.6M102 15.6h2.3l.8-.7v-1.6l-.8-.7h-2.3v4.6M106.8 17.2h1.6M106.8 12.6h1.6M107.6 12.6v4.6M110 17.2v-4.6l1.6 1.5 1.5-1.5v4.6M114.9 14.9h2.3l.7 .7v.8l-.7 .8h-1.6l-.7-.8zM117.9 12.6l-1.5 .7-1.5 1.6M119.7 17.2h3M119.7 14.1l1.5-1.5v4.6"/>
<path d="M124.5 12.6h3.1v.7l-3.1 3.1v.8M129.3 12.6l1.5 1.5v1.5l-1.5 1.6"/>
</g>
<text font-size="3.7" fill="#800000" x="49.9" y="45.7">Pi Pico</text>
<g font-size="2.6" fill="#808080">
<text x="80.1" y="53.6">3V3_EN</text>
<text x="19" y="58.8">SDA</text>
<text x="217.6" y="58.8">MOT_AN</text>
<text x="217.7" y="56.2">MOT_AP</text>
<text x="19" y="61.4">SCL</text>
<text x="19" y="64">MOT_AP</text>
<text x="217.7" y="64">MOT_BP</text>
<text x="19" y="66.7">MOT_AN</text>
<text x="81.5" y="69.3">MOT_BN</text>
<text x="81.7" y="66.7">MOT_BP</text>
<text x="210.8" y="71.9">OUT_MOT_AP</text>
<text x="217.6" y="66.7">MOT_BN</text>
<text x="210.7" y="74.5">OUT_MOT_AN</text>
<text x="165.5" y="79.7">3V3_EN</text>
<text x="210.7" y="82.4">OUT_MOT_BN</text>
<text x="210.8" y="79.7">OUT_MOT_BP</text>
<text x="173.4" y="98">GND</text>
<text x="224.4" y="101.5" transform="rotate(-90 224.4 101.5)">0.82R</text>
<text x="228.8" y="100.4" transform="rotate(-90 228.8 100.4)">R13</text>
<text x="240.1" y="101.5" transform="rotate(-90 240.1 101.5)">0.82R</text>
<text x="244.5" y="100.4" transform="rotate(-90 244.5 100.4)">R14</text>
<text x="223.1" y="113.7">GND</text>
<text x="238.8" y="113.7">GND</text>
<text x="246.6" y="110.3">Current = 200mV/resistance</text>
<text x="246.6" y="113.1">0.82ohm resistor -&gt; 0.244A current</text>
<text x="246.6" y="118.6">Resistor power: 0.244*0.2V = 0.049W</text>
<text x="37.6" y="129.4">SCL</text>
<text x="37.3" y="132">SDA</text>
<text x="137.6" y="137.3">OUT_MOT_AP</text>
<text x="182" y="137.3">OUT_MOT_BP</text>
<text x="137.4" y="139.9">OUT_MOT_AN</text>
<text x="181.9" y="139.9">OUT_MOT_BN</text>
</g>
<g font-size="2.6" fill="#800000">
<text x="181.2" y="51">U1</text>
<text x="181.2" y="98">DRV8833PWP</text>
</g>
<g font-size="2.2" fill="#808080">
<text x="36.9" y="48">1*3</text>
<text x="71.2" y="48">40*3</text>
<text x="36.9" y="50.6">2*3</text>
<text x="36.9" y="53.2">4*3</text>
<text x="45" y="49.1">GP0</text>
<text x="45" y="51.7">GP1</text>
<text x="60.4" y="49.1">VBUS</text>
<text x="60.5" y="51.7">VSYS</text>
<text x="71.2" y="53.2">37*3</text>
<text x="71.2" y="50.6">39*3</text>
<text x="36.9" y="55.8">5*3</text>
<text x="36.9" y="58.4">6*3</text>
<text x="45" y="54.4">GP2</text>
<text x="45" y="57">GP3</text>
<text x="45" y="59.6">GP4</text>
<text x="56.3" y="57">3V3(OUT)</text>
<text x="58.2" y="54.4">3V3_EN</text>
<text x="71.2" y="55.8">36*3</text>
<text x="183.6" y="57">VM</text>
<text x="200.1" y="59.6">AIN2</text>
<text x="200.1" y="57">AIN1</text>
<text x="36.9" y="61.1">7*3</text>
<text x="36.9" y="63.7">9*3</text>
<text x="45" y="62.2">GP5</text>
<text x="45" y="64.8">GP6</text>
<text x="53.4" y="64.8">GP28(ADC2)</text>
<text x="54.6" y="62.2">ADC_VREF</text>
<text x="71.2" y="61.1">35*3</text>
<text x="71.2" y="63.7">34*3</text>
<text x="183.6" y="62.2">VCP</text>
<text x="200.1" y="64.8">BIN1</text>
<text x="35.7" y="66.3">10*3</text>
<text x="45" y="67.4">GP7</text>
<text x="53.4" y="67.4">GP27(ADC1)</text>
<text x="53.4" y="70.1">GP26(ADC0)</text>
<text x="71.2" y="66.3">32*3</text>
<text x="71.2" y="68.9">31*3</text>
<text x="183.6" y="67.4">VINT</text>
<text x="200.1" y="67.4">BIN2</text>
<text x="197.6" y="72.7">AOUT1</text>
<text x="197.6" y="75.3">AOUT2</text>
<text x="183.6" y="80.5">NSLEEP</text>
<text x="197.6" y="83.1">BOUT2</text>
<text x="197.6" y="80.5">BOUT1</text>
<text x="183.6" y="85.8">NFAULT</text>
<text x="198.4" y="88.4">AISEN</text>
<text x="35.7" y="92.4">3*12</text>
<text x="45" y="93.6">GND</text>
<text x="183.6" y="91">GND</text>
<text x="198.4" y="91">BISEN</text>
<text x="26.7" y="131.7">3</text>
<text x="26.7" y="129.1">4</text>
<text x="26.7" y="136.9">1*3</text>
<text x="26.7" y="134.3">2</text>
<text x="125.3" y="138.1">1</text>
<text x="125.3" y="140.7">2</text>
<text x="169.8" y="138.1">1</text>
<text x="169.8" y="140.7">2</text>
<text x="122.1" y="145.9">MT1</text>
<text x="122.1" y="148.5">MT2</text>
<text x="166.6" y="145.9">MT1</text>
<text x="166.6" y="148.5">MT2</text>
</g>
</svg>
